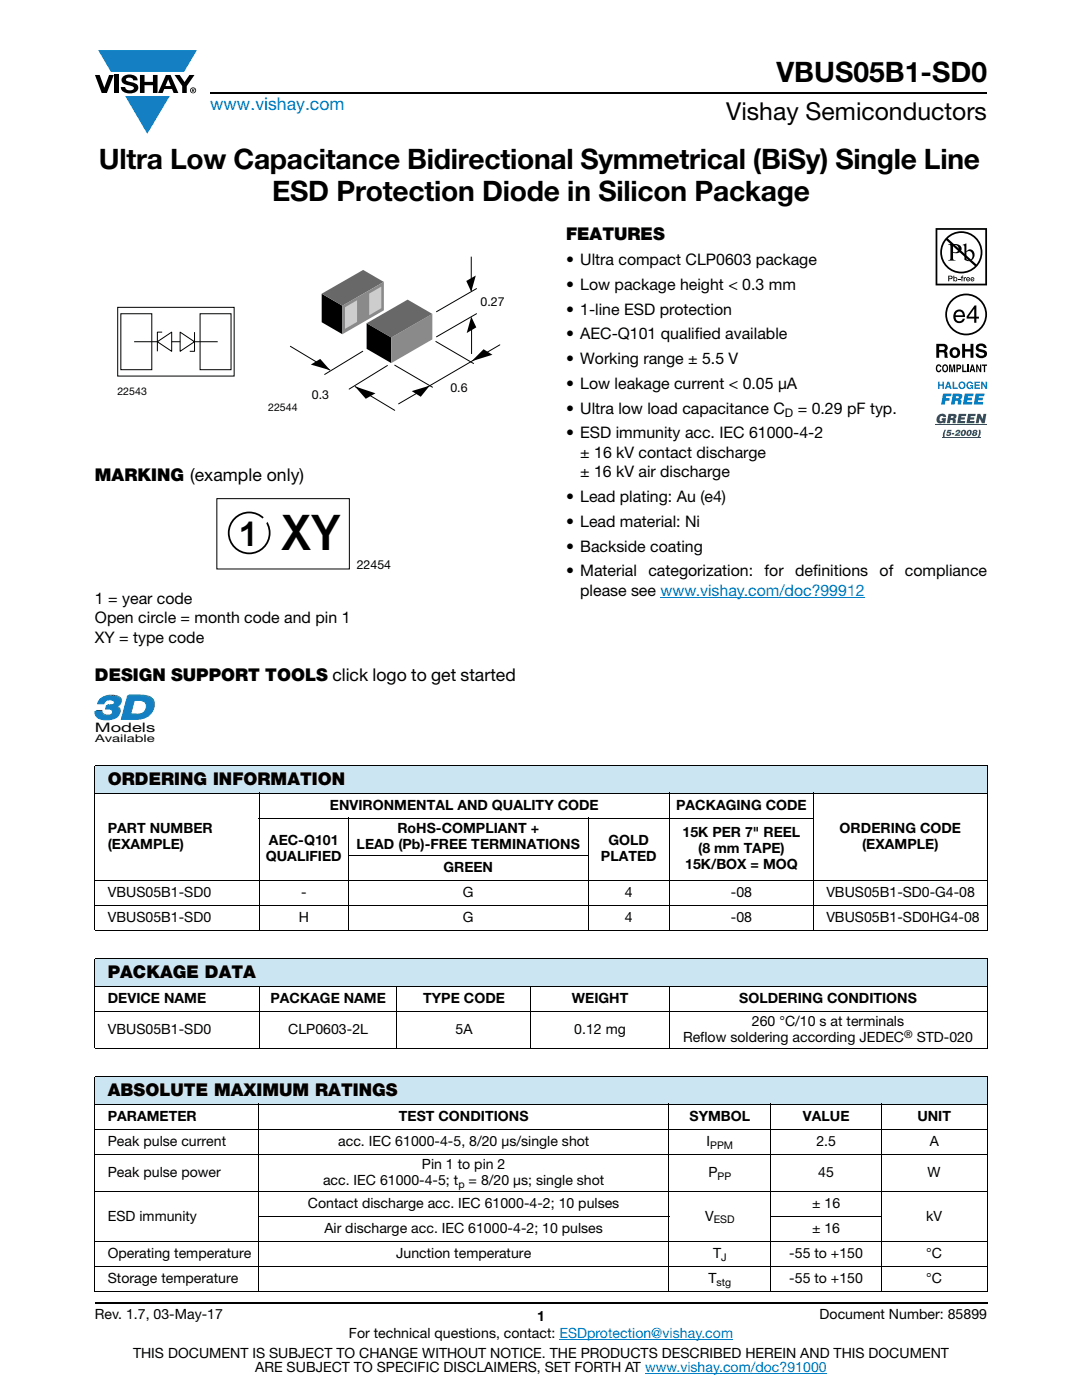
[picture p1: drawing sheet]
<svg xmlns="http://www.w3.org/2000/svg" width="216mm" height="279mm" viewBox="0 0 216 279" stroke-linecap="round" stroke-linejoin="round" font-family="sans-serif">
<g fill="#147fc3">
<path d="M19.6 10h19.7l-2.6 4.3h-1.1h-13.5z"/>
<path d="M25 19.2h8.9l-4.5 7.5z"/>
</g>
<g fill="#000">
<path d="M18.9 15h1l.9 2.5 1-2.5h.9l-1.4 3.6h-1zM22.9 15h.9v3.6h-.9zM24.6 15.3a2.1 2.1 0 0 1 2.8 .3l.1 .4h-.9a.79 .79 0 0 0-.7-.5 .79 .79 0 0 0-.8 .4l.3 .3 1 .2a1.08 1.08 0 0 1 1.2 1 1.08 1.08 0 0 1-1.1 1.2 1.73 1.73 0 0 1-2.4-1.2h.9a.96 .96 0 0 0 .8 .6 .96 .96 0 0 0 .9-.4 1.31 1.31 0 0 0-1.2-.6 1.03 1.03 0 0 1-1.1-.6 1.03 1.03 0 0 1 .2-1.1zM27.9 15h.9v1.3h1.7v-1.3h.9v3.6h-.9v-1.6h-1.7v1.6h-.9zM34.8 15h1.1l.9 1.4 1-1.4h1l-1.5 2.2v1.4h-.9v-1.4z"/>
<path d="M33.6 15.9l.5 1.3h-1.1zM33.1 15l-1.6 3.6h1l.3-.8h1.5l.3 .8h1l-1.6-3.6z"/>
<path d="M38.4 17.8h.2v.2h-.2zM38.3 17.7v.7h.1v-.3l.4 .3-.2-.3 .2-.2-.1-.2z"/>
<path d="M38.1 18a.46 .46 0 0 1 .9 0 .46 .46 0 0 1-.9 0zM37.9 18a.6 .6 0 0 0 1.2 0 .6 .6 0 0 0-1.2 0z"/>
</g>
<path d="M42 18.6h155M18.9 260h178.1" fill="none" stroke="#000" stroke-width=".36"/>
<path d="M131.8 119.2h40.8M111.6 267.3h34.7M128.7 274h36.3" fill="none" stroke="#007ec4" stroke-width=".2"/>
<path d="M53.5 51.2h47.2v31.2h-47.2z" fill="#fff"/>
<path d="M73.2 64.5l4.9 2.8v5.2l-4.9-2.9z" fill="#000"/>
<path d="M78.1 67.4l8.2-4.8v5.1l-8.2 4.8z" fill="#8a8a8a"/>
<path d="M73.1 64.5l8.2-4.7 5 2.8-8.2 4.8z" fill="#686868"/>
<path d="M64.2 58.6l4.1 2.4v5.7l-4.1-2.4z" fill="#000"/>
<path d="M64.2 58.6l8.3-4.7 4.1 2.4-8.3 4.7z" fill="#686868"/>
<path d="M68.3 61l8.3-4.8v5.7l-8.3 4.8z" fill="#8a8a8a"/>
<g fill="#ccc">
<path d="M68.8 61.3l2.5-1.4v4.3l-2.5 1.4z"/>
<path d="M73.7 58.6l2.4-1.4v4.3l-2.4 1.4z"/>
</g>
<path d="M93 56.1l1.9-1.1-.9 3.2zM62 72.8l1.9-1.2 2 2.3zM70.8 77.1l4.1 1.4-1.9 1.1zM82.2 78.1l3.6-1.1-1.8 2.2zM94 63.2l1 2.1-1.9 1.2zM94.1 72.1l2.4-2.4 1.8 1.1z" fill="#000"/>
<path d="M94 51.2v6.9M95.1 57.6l-8 4.6M57.9 69.1l8 4.8M70.8 77.1l8 4.8M72.4 70.1l-7.6 4.6M77.3 72.9l-7.6 4.8M78.7 72.9l7.7 4.4M86.9 68.1l7.7 4.5M94.1 63.7v6.9M95.1 62.6l-8 4.6M99.7 68.8l-20.2 11.8" fill="none" stroke="#000" stroke-width=".2"/>
<g fill="#fff">
<path d="M23.4 61.3h23.4v18h-23.4z"/>
<path d="M23.5 61.3h23.2v13.8h-23.2z"/>
</g>
<path d="M23.5 61.3h23.2v13.8h-23.2z" fill="none" stroke="#000" stroke-width=".2"/>
<path d="M39.9 62.6h6.2v11.2h-6.2z" fill="#fff"/>
<path d="M39.9 62.6h6.2v11.2h-6.2z" fill="none" stroke="#000" stroke-width=".2"/>
<path d="M24.1 62.6h6.2v11.2h-6.2z" fill="#fff"/>
<path d="M24.1 62.6h6.2v11.2h-6.2zM26.8 68.2h16.6" fill="none" stroke="#000" stroke-width=".2"/>
<path d="M35.9 66.3l2.9 1.9-2.9 1.9z" fill="#fff"/>
<path d="M35.9 66.3l2.9 1.9-2.9 1.9zM38.8 66.3v3.8h-.9" fill="none" stroke="#000" stroke-width=".2"/>
<path d="M31.4 68.2l2.9-1.9v3.8z" fill="#fff"/>
<path d="M31.4 68.2l2.9-1.9v3.8zM32.4 66.3h-1v3.8" fill="none" stroke="#000" stroke-width=".2"/>
<path d="M43.2 99.4h34.9v14.7h-34.9z" fill="#fff"/>
<path d="M43.3 99.5h26.4v14.1h-26.4z" fill="none" stroke="#000" stroke-width=".2"/>
<circle cx="49.7" cy="106.4" r="4.1" fill="none" stroke="#000" stroke-width=".35"/>
<g fill="#fff">
<path d="M53.9 102l.8 .8-3.2 3.3-.9-.8z"/>
<path d="M18.9 138.6h12.1v9.9h-12.1z"/>
</g>
<path d="M19.3 141.7h1.2l-.3 .3h-1.3z" fill="#0d567f"/>
<path d="M20.5 141.7l-.3 .4z" fill="#09537d"/>
<path d="M20.5 141.7l-.3 .4z" fill="#0d5781"/>
<path d="M20.5 141.8l-.3 .4z" fill="#105a84"/>
<path d="M20.5 141.9l-.3 .4z" fill="#115c88"/>
<path d="M20.5 142l-.3 .3z" fill="#145f8c"/>
<path d="M20.5 142l-.3 .4z" fill="#146190"/>
<path d="M20.5 142.1l-.2 .4z" fill="#156494"/>
<path d="M20.6 142.2l.2 .2-.3 .3-.2-.2z" fill="#176797"/>
<path d="M20.8 142.4h.1l-.3 .4-.1-.1z" fill="#156494"/>
<path d="M20.9 142.4l.1 .1-.4 .3z" fill="#146190"/>
<path d="M21 142.5h.1l-.4 .3z" fill="#145f8c"/>
<path d="M21.1 142.5h.1l-.4 .3z" fill="#115c88"/>
<path d="M21.2 142.5l.1 .1-.4 .3z" fill="#105a84"/>
<path d="M21.3 142.6h.1l-.4 .3z" fill="#0d5781"/>
<path d="M21.4 142.6h.2l-.3 .3h-.2z" fill="#09537d"/>
<path d="M21.6 142.6h.2l-.5 .3z" fill="#0e5078"/>
<path d="M21.8 142.6l.2-.1-.5 .4z" fill="#0e4e73"/>
<path d="M22 142.5h.1l-.4 .4z" fill="#0a496f"/>
<path d="M22.1 142.5l.2-.1-.5 .4z" fill="#09486a"/>
<path d="M22.3 142.4l.3-.1-.6 .5z" fill="#034466"/>
<path d="M21.5 140.5h.4l-.3 .3h-.4z" fill="#0d567f"/>
<path d="M21.3 139.7l-.4 .4z" fill="#034466"/>
<path d="M21.2 139.8l-.4 .4z" fill="#09486a"/>
<path d="M21.1 139.9l-.3 .5z" fill="#0a496f"/>
<path d="M21.1 140.1l-.4 .4z" fill="#0e4e73"/>
<path d="M21.9 140.5h.2l-.5 .3z" fill="#09537d"/>
<path d="M22.1 140.5h.2l-.3 .3h-.3z" fill="#0e5078"/>
<path d="M22.3 140.5h.2l-.5 .3z" fill="#0e4e73"/>
<path d="M22.5 140.5l.2-.1-.5 .4z" fill="#0a496f"/>
<path d="M22.7 140.4h.1l-.5 .4z" fill="#09486a"/>
<path d="M22.8 140.4l.2-.2-.5 .5z" fill="#034466"/>
<path d="M23.2 140.8l.2 .1-.4 .3h-.1z" fill="#115c88"/>
<path d="M23.4 140.9h.1l-.3 .4-.2-.1z" fill="#145f8c"/>
<path d="M23.5 140.9l.2 .1-.4 .3h-.1z" fill="#146190"/>
<path d="M23.7 141l.1 .1-.3 .3-.2-.1z" fill="#156494"/>
<path d="M23.8 141.1l.2 .2-.3 .4-.2-.3z" fill="#176797"/>
<path d="M24 141.3l.1 .1-.3 .4-.1-.1z" fill="#156494"/>
<path d="M24.1 141.4l-.3 .4z" fill="#146190"/>
<path d="M24.1 141.5l-.3 .4z" fill="#145f8c"/>
<path d="M24.1 141.6l-.3 .4z" fill="#115c88"/>
<path d="M24.1 141.7l-.3 .4z" fill="#105a84"/>
<path d="M24.1 141.8l-.3 .4z" fill="#0d5781"/>
<path d="M24.1 141.9l-.3 .4z" fill="#09537d"/>
<path d="M24.1 142l-.3 .4z" fill="#0e5078"/>
<path d="M24.1 142.1l-.3 .4z" fill="#0e4e73"/>
<path d="M24.1 142.2l-.4 .4z" fill="#0a496f"/>
<path d="M24 142.3l-.3 .5z" fill="#09486a"/>
<g fill="#034466">
<path d="M24 142.5l-.5 .5z"/>
<path d="M20.2 139.3l.6-.4-.9 .7z"/>
</g>
<path d="M20.8 138.9l.3-.2-.6 .5z" fill="#09486a"/>
<path d="M21.1 138.7h.3l-.6 .4z" fill="#0a496f"/>
<path d="M21.4 138.7l.3-.1-.3 .3-.3 .1z" fill="#0e4e73"/>
<path d="M21.7 138.6h.4l-.3 .3h-.4z" fill="#0e5078"/>
<path d="M22.1 138.6h.1l-.4 .3z" fill="#09537d"/>
<path d="M19.9 139.6a3.2 3.2 0 0 1 4.1 .1 1.07 1.07 0 0 1-1.1 1.5 1.09 1.09 0 0 1 1 .9 1.09 1.09 0 0 1-.8 1.2 4.2 4.2 0 0 1-3.6-.1l-.5-.7-.1-.5h1.3a1 1 0 0 0 1.4 .9 .7 .7 0 0 0 .9-.8 .7 .7 0 0 0-1-.6h-.4l.1-.7h.5a.81 .81 0 0 0 1-.8 1.28 1.28 0 0 0-2 .5h-1.2z" fill="#177fc3"/>
<path d="M19.9 139.6a3.2 3.2 0 0 1 4.1 .1 1.07 1.07 0 0 1-1.1 1.5 1.09 1.09 0 0 1 1 .9 1.09 1.09 0 0 1-.8 1.2 4.2 4.2 0 0 1-3.6-.1l-.5-.7-.1-.5h1.3a1 1 0 0 0 1.4 .9 .7 .7 0 0 0 .9-.8 .7 .7 0 0 0-1-.6h-.4l.1-.7h.5a.81 .81 0 0 0 1-.8 1.28 1.28 0 0 0-2 .5h-1.2z" fill="none" stroke="#177fc3" stroke-width=".2"/>
<path d="M22.2 138.6h.3l-.3 .3h-.3z" fill="#09537d"/>
<path d="M22.5 138.6h.4l-.4 .3h-.3z" fill="#0d5781"/>
<path d="M22.9 138.6l.2 .1-.3 .3-.3-.1z" fill="#105a84"/>
<path d="M23.1 138.7h.3l-.3 .4-.3-.1z" fill="#115c88"/>
<path d="M23.4 138.7l.2 .1-.3 .3h-.2z" fill="#145f8c"/>
<path d="M23.6 138.8l.2 .1-.3 .3-.2-.1z" fill="#146190"/>
<path d="M23.8 138.9l.2 .1-.3 .3-.2-.1z" fill="#156494"/>
<path d="M24 139l.3 .3-.3 .4-.3-.4z" fill="#176797"/>
<path d="M24.3 139.3v.2l-.3 .3v-.1z" fill="#156494"/>
<path d="M24.3 139.5l-.3 .4z" fill="#146190"/>
<path d="M24.4 139.6l-.3 .3z" fill="#145f8c"/>
<path d="M24.4 139.6l-.3 .4z" fill="#115c88"/>
<path d="M24.4 139.7l-.3 .4z" fill="#105a84"/>
<path d="M24.4 139.8l-.3 .4z" fill="#0d5781"/>
<path d="M24.4 139.9l-.3 .3z" fill="#09537d"/>
<path d="M24.4 139.9l-.3 .4z" fill="#0e5078"/>
<path d="M24.4 140l-.4 .4z" fill="#0e4e73"/>
<path d="M24.3 140.1l-.3 .4z" fill="#0a496f"/>
<path d="M24.3 140.2l-.3 .4z" fill="#09486a"/>
<path d="M24.3 140.3l-.5 .4z" fill="#034466"/>
<path d="M26.2 142.4h1.1l-.3 .3h-1.1z" fill="#0d567f"/>
<path d="M27.3 142.4h.1l-.4 .3z" fill="#09537d"/>
<path d="M27.4 142.4h.3l-.3 .3h-.3z" fill="#0e5078"/>
<path d="M27.7 142.4l.3-.1-.3 .3-.3 .1z" fill="#0e4e73"/>
<path d="M28 142.3h.2l-.5 .3z" fill="#0a496f"/>
<path d="M28.2 142.3l.3-.1-.6 .4z" fill="#09486a"/>
<path d="M28.5 142.2l.6-.4-.9 .7z" fill="#034466"/>
<path d="M27 139.5l-.8 2.9-.3 .3 .8-2.9z" fill="#074f76"/>
<path d="M25.4 138.8h2.7" fill="none" stroke="#0d567f" stroke-width=".31"/>
<path d="M28.1 138.6h.4l-.3 .3h-.4z" fill="#09537d"/>
<path d="M28.5 138.6h.4l-.3 .4-.4-.1z" fill="#0d5781"/>
<path d="M28.9 138.6l.4 .1-.3 .3h-.4z" fill="#105a84"/>
<path d="M29.3 138.7l.3 .1-.4 .3-.2-.1z" fill="#115c88"/>
<path d="M29.6 138.8l.2 .1-.3 .3-.3-.1z" fill="#145f8c"/>
<path d="M29.8 138.9l.2 .1-.3 .3-.2-.1z" fill="#146190"/>
<path d="M30 139l.3 .1-.3 .4-.3-.2z" fill="#156494"/>
<path d="M30.3 139.1l.4 .5-.3 .3-.4-.4z" fill="#176797"/>
<path d="M30.7 139.6l.1 .2-.3 .3-.1-.2z" fill="#156494"/>
<path d="M30.8 139.8l.1 .2-.3 .3-.1-.2z" fill="#146190"/>
<path d="M30.9 140v.1l-.3 .3v-.1z" fill="#145f8c"/>
<path d="M30.9 140.1l-.3 .5z" fill="#115c88"/>
<path d="M30.9 140.3l-.3 .5v-.2z" fill="#105a84"/>
<path d="M30.9 140.5v.2l-.3 .3v-.2z" fill="#0d5781"/>
<path d="M30.9 140.7l-.3 .5z" fill="#09537d"/>
<path d="M30.9 140.9l-.3 .6z" fill="#0e5078"/>
<path d="M30.9 141.1l-.4 .6z" fill="#0e4e73"/>
<path d="M30.8 141.4l-.4 .5z" fill="#0a496f"/>
<path d="M30.7 141.6l-.4 .6z" fill="#09486a"/>
<path d="M30.6 141.9l-.7 .7z" fill="#034466"/>
<path d="M26.7 139.8l-.8 2.9a3.2 3.2 0 0 0 3.1-.9 1.27 1.27 0 0 0 .1-1.4 1.27 1.27 0 0 0-1.4-.6zM25.4 138.9a8.4 8.4 0 0 1 4.3 .4 2.15 2.15 0 0 1 1 2 2.15 2.15 0 0 1-1.5 1.8 9.3 9.3 0 0 1-5 .5z" fill="#177fc3"/>
<path d="M25.4 138.9a8.4 8.4 0 0 1 4.3 .4 2.15 2.15 0 0 1 1 2 2.15 2.15 0 0 1-1.5 1.8 9.3 9.3 0 0 1-5 .5zM26.7 139.8a2.55 2.55 0 0 1 2.3 .4 1.76 1.76 0 0 1-.2 1.9 1.76 1.76 0 0 1-1.8 .6h-1.1z" fill="none" stroke="#177fc3" stroke-width=".2"/>
<path d="M186.7 45.5h10.3v41.8h-10.3z" fill="#fff"/>
<g fill="#000">
<path d="M191.2 55.6h.4v.2h-.4zM191.9 55.1l.3-.1-.2 .2 .2 .1v.2h-.2v.6h-.1v-.6h-.2zM192.3 55.3h.2v.2l.3-.2v.2h-.3v.6h-.2zM186.9 72.9l.4-.2 .3 .1 .2 .4-.6-.2a.66 .66 0 0 0 .1 1l.3-.3h.2a.54 .54 0 0 1-.4 .6 .54 .54 0 0 1-.6-.4zM189.4 72.7h.4l.2 1.2 .2-1.2h.4v1.6h-.3v-1.3l-.2 1.3h-.2l-.3-1.3v1.3h-.2zM192 72.7h.3v1.3h.6v.3h-.9zM192 68.6h.6v1.1h1.1v-1.1h.5v2.8h-.5v-1.2h-1.1v1.2h-.6zM193 72.7h.3v1.6h-.3zM195 68.8a1.15 1.15 0 0 1 1.9 .6h-.6v-.1a.68 .68 0 0 0-1-.1v.3l.2 .2a1.29 1.29 0 0 1 1.5 .9 1.17 1.17 0 0 1-1.2 .9 1.17 1.17 0 0 1-1.1-.9h.5l.1 .1a.67 .67 0 0 0 1.1-.1l-.3-.2-.5-.2a.82 .82 0 0 1-.9-.5 .82 .82 0 0 1 .3-.9zM194.8 72.7h.3l.5 1.1v-1.1h.2v1.6h-.3l-.5-1.1v1.1h-.2zM195.9 72.7h1.1v.3h-.4v1.3h-.3v-1.3h-.4z"/>
<path d="M189.1 47.6a3.9 3.9 0 0 1 5.3-.1 3.9 3.9 0 0 1 .4 5.3zM188.8 47.9l5.7 5.2a3.9 3.9 0 0 1-5.3 .1 3.9 3.9 0 0 1-.4-5.3zM187.6 50.4a4.2 4.2 0 0 0 8.4 0 4.2 4.2 0 0 0-8.4 0z"/>
<path d="M189.4 55.2v.3h.4v-.3zM189.2 55l.7 .1 .2 .3-.2 .3h-.5v.4h-.2z"/>
<path d="M190.2 48.9v1.4a.75 .75 0 0 0 1.1-.7 .75 .75 0 0 0-1.1-.7zM189.2 48.7a2.81 2.81 0 0 1 2.4 .4 .97 .97 0 0 1 0 1.2 .97 .97 0 0 1-1.2 .2l-.2-.1v1.1v.3l.5 .2h-1.5l.3-.1 .1-.4v-2.3v-.2z"/>
<path d="M190.4 55.7a.26 .26 0 0 0 .5 0 .26 .26 0 0 0-.5 0zM190.2 55h.2v.4a.38 .38 0 0 1 .5 .1 .38 .38 0 0 1 0 .5 .38 .38 0 0 1-.5 0l-.2 .1z"/>
<path d="M192.8 50.3v1.4l.2 .1a.72 .72 0 0 0 .8 0 .72 .72 0 0 0 .3-.8 .72 .72 0 0 0-.4-.8 .72 .72 0 0 0-.9 .1zM192.1 48.9l.7-.3v1.6a.89 .89 0 0 1 1.1-.4 .89 .89 0 0 1 .6 1.1 1.23 1.23 0 0 1-.7 1.1 1.23 1.23 0 0 1-1.4-.2v-2.7z"/>
<path d="M193 55.5v.2h.4l-.2-.3zM193 55.4h.4l.2 .4h-.6v.1h.5a.42 .42 0 0 1-.6 .1 .42 .42 0 0 1 .1-.6z"/>
<path d="M193.9 55.5l-.1 .2h.4l-.2-.3zM193.8 55.4h.5l.1 .4h-.6l.1 .1h.5a.42 .42 0 0 1-.7 .1 .42 .42 0 0 1 .1-.6z"/>
<path d="M187 45.9h9.6v10.7h-9.6zM186.7 45.5v11.5h10.3v-11.5z"/>
<path d="M187.4 69.1v.7h.9a.39 .39 0 0 0 .1-.6zM186.8 68.6h1.4a.79 .79 0 0 1 .8 .4 .79 .79 0 0 1-.1 .9l-.2 .2a.98 .98 0 0 1 .4 1.2l.1 .1h-.7l-.2-1-.9-.1v1.1h-.6z"/>
<path d="M188.4 73a.64 .64 0 0 0 .2 1h.1a.64 .64 0 0 0-.1-1zM188.2 72.8l.2-.1a.56 .56 0 0 1 .7 .4 .82 .82 0 0 1-.5 1.2h-.2a.89 .89 0 0 1-.2-1.5z"/>
<path d="M189 62.8a3.8 3.8 0 0 1 7.6 0 3.8 3.8 0 0 1-7.6 0zM188.6 62.8a4.2 4.2 0 0 0 8.4 0 4.2 4.2 0 0 0-8.4 0z"/>
<path d="M190.3 69.8a.63 .63 0 0 0-.3 .8 .63 .63 0 0 0 .8 .3 .63 .63 0 0 0 .2-.7 .63 .63 0 0 0-.7-.4zM189.5 70.4a1.09 1.09 0 0 1 2.1 0 1.09 1.09 0 0 1-2.1 0z"/>
<path d="M191.1 73v.5l.4-.1v-.3zM190.8 72.7h.6a.5 .5 0 0 1 .4 .5 .5 .5 0 0 1-.4 .5h-.3v.6h-.3z"/>
<path d="M190.9 62.4l-.2 .5h1.4a.7 .7 0 0 0-.4-.7 .7 .7 0 0 0-.8 .2zM190.7 62a1.18 1.18 0 0 1 1.4-.1 1.18 1.18 0 0 1 .5 1.4h-1.9a.73 .73 0 0 0 .5 .8 .73 .73 0 0 0 .9-.5h.4a1.21 1.21 0 0 1-1.6 .8 1.21 1.21 0 0 1-.6-1.7z"/>
<path d="M194.4 61.6l-1.1 1.6h1.1zM194.5 61h.3v2.2h.5v.4h-.5v.8h-.4v-.8h-1.5v-.4z"/>
<path d="M194 73.1l-.1 .6h.3zM193.9 72.7h.3l.4 1.6h-.3v-.3h-.5l-.1 .3h-.3z"/>
</g>
<path d="M186.7 84.7h10.3" fill="none" stroke="#1f9047" stroke-width=".2"/>
<g fill="#1f9047">
<path d="M187.2 82.9a.91 .91 0 0 1 .9-.3 .91 .91 0 0 1 .7 .6h-.6l-.3-.2a.56 .56 0 0 0-.4 .5 .56 .56 0 0 0 .3 .6l.3-.3h-.2v-.4h.9l-.2 1.1h-.4v-.2a.82 .82 0 0 1-1.1 0 .82 .82 0 0 1-.1-1.1z"/>
<path d="M191.3 82.6h1.5v.4h-1v.3h.8l-.1 .4h-.8v.3h.9l-.1 .5h-1.5z"/>
<path d="M193.2 82.6h1.5l-.1 .4h-.9v.3h.7v.4h-.8l-.1 .3h1l-.1 .5h-1.6z"/>
<path d="M195 82.6h.6l.5 1 .1-1h.6l-.3 1.9h-.6l-.5-1.1-.1 1.1h-.6z"/>
<path d="M188.5 85.8h.3l-.3 .7v.8h-.3v-.8z"/>
<path d="M189.1 85.8h.8l-.1 .3h-.5l-.1 .2 .5-.1a.52 .52 0 0 1-.2 .8 .52 .52 0 0 1-.7-.3l.5 .1 .2-.2-.2-.2-.4 .1z"/>
<path d="M190 86.4h.4v.3h-.5z"/>
<path d="M190.8 86a.5 .5 0 0 1 .5-.2 .5 .5 0 0 1 .4 .4l-.7 .5h.6l-.1 .3h-1l.8-.8-.1-.2-.2 .3h-.4z"/>
<path d="M189.8 83l-.1 .4h.5l.1-.2-.1-.1zM189.3 82.6l1.5 .1a.54 .54 0 0 1-.3 .9l.2 .2v.7h-.6v-.6l-.3-.1h-.1l-.2 .7h-.6z"/>
<path d="M192.2 86.1l-.2 .5 .2 .2 .2-.5-.1-.3zM191.9 85.9a.51 .51 0 0 1 .8 .1 .66 .66 0 0 1-.2 .8 .66 .66 0 0 1-.8 0v-.4z"/>
<path d="M193.3 86.1l-.1 .5 .1 .2 .3-.5-.2-.3zM193.1 85.9a.51 .51 0 0 1 .8 .1 .66 .66 0 0 1-.2 .8 .66 .66 0 0 1-.8 0l-.1-.4z"/>
</g>
<path d="M188 87.2h7.7" fill="none" stroke="#1f9047" stroke-width=".2"/>
<g fill="#1f9047">
<path d="M195.3 85.8h.3l.1 .7a.72 .72 0 0 1-.7 .8l.3-.8z"/>
<path d="M194.5 86l-.1 .2h.2l.1-.2zM194.4 86.5v.2h.2v-.2zM194.2 85.9a.52 .52 0 0 1 .8 .2l-.2 .3 .2 .2a.55 .55 0 0 1-.5 .4 .55 .55 0 0 1-.6-.4l.3-.2-.1-.3z"/>
</g>
<g fill="#0160ae">
<path d="M187.2 76.2h.3v.5h.5v-.5h.3v1.4h-.3v-.6h-.5v.6h-.3z"/>
<path d="M190.1 76.2h.3v1.2h.7v.2h-1z"/>
<path d="M193 76.4a.68 .68 0 0 1 1.2 .2l-.9-.2a.55 .55 0 0 0-.2 .6 .55 .55 0 0 0 .4 .4l.4-.3h-.3v-.3h.6v.8h-.2l-.1-.2a.71 .71 0 0 1-1 0 .71 .71 0 0 1 .1-1z"/>
<path d="M194.5 76.2h1v.2h-.8v.3h.8v.3h-.8v.4h.8v.2h-1z"/>
<path d="M195.8 76.2h.3l.6 1v-1h.3v1.4h-.3l-.6-1v1h-.3z"/>
<path d="M188.2 78.6h1.7l-.1 .5h-1l-.1 .4h.8l-.1 .5h-.8l-.1 .7h-.7z"/>
<path d="M192.5 78.6h1.8l-.1 .5h-1.1v.3h.9l-.1 .5h-.9l-.1 .3h1.1l-.1 .5h-1.8z"/>
<path d="M194.7 78.6h1.7v.5h-1.1v.3h.8v.5h-.9l-.1 .3h1.1l-.1 .5h-1.8z"/>
<path d="M189.2 76.5l-.2 .6h.4zM189 76.2h.4l.5 1.4h-.3l-.1-.3h-.6l-.1 .3h-.3z"/>
<path d="M191.5 76.9a.47 .47 0 0 0 .9 0 .47 .47 0 0 0-.9 0zM191.2 76.9a.75 .75 0 0 1 1.5 0 .75 .75 0 0 1-1.5 0z"/>
<path d="M190.8 79.1l-.1 .4 .6-.1-.1-.3zM190.1 78.6l1.8 .1a.63 .63 0 0 1-.3 1l.2 .3v.7h-.7v-.6l-.3-.1h-.2l-.1 .7h-.7z"/>
</g>
<g fill="#cce5f3">
<path d="M18.9 152.8h178.1v5.5h-178.1z"/>
<path d="M18.9 191.3h178.1v5.5h-178.1z"/>
<path d="M18.9 214.9h178.1v5.5h-178.1z"/>
</g>
<g fill="none" stroke="#000" stroke-width=".2">
<path d="M18.9 152.8h178.1M18.9 158.3h178.1M18.9 152.9v32.7M51.7 158.2v27.6M133.6 158.2v27.6M162.3 158.2v27.6M197 152.9v32.7M18.9 175.7h178.1M51.6 163.3h110.8M69.4 170.7h48.1M69.5 163.2v22.6M117.4 163.2v22.6"/>
<path d="M18.9 180.7h178.1M18.9 185.7h178.1M18.9 191.3h178.1M18.9 196.8h178.1M18.9 191.4v17.7M51.7 196.7v12.6M79.2 196.7v12.6M105.9 196.7v12.6M133.5 196.7v12.6M197 191.4v17.7M18.9 201.8h178.1M18.9 209.2h178.1"/>
<path d="M18.9 214.9h178.1M18.9 215v42.7M197 215v42.7M18.9 220.4h178.1M18.9 225.4h178.1M18.9 230.4h178.1M18.9 237.8h178.1M51.6 220.3v37.6M133.5 220.3v37.6M153.8 220.3v37.6M175.9 220.3v37.6M18.9 247.8h178.1"/>
<path d="M18.9 252.8h178.1M18.9 257.8h178.1M51.5 242.8h82M153.8 242.8h22.2"/>
</g>
<text font-size="9.8" x="56.2" y="109.8">XY</text>
<text font-size="6.8" x="47.6" y="108.9">1</text>
<g font-size="5.6">
<text x="154.9" y="16.4">VBUS05B1-SD0</text>
<text x="19.7" y="33.8">Ultra Low Capacitance Bidirectional Symmetrical (BiSy) Single Line</text>
<text x="54.3" y="40.1">ESD Protection Diode in Silicon Package</text>
</g>
<text font-size="4.9" x="144.9" y="24">Vishay Semiconductors</text>
<text font-size="3.5" fill="#007ec4" x="42" y="21.9">www.vishay.com</text>
<g font-size="3.5">
<text x="112.9" y="47.9">FEATURES</text>
<text x="18.9" y="96.1">MARKING (example only)</text>
<text x="18.9" y="136">DESIGN SUPPORT TOOLS click logo to get started</text>
<text x="21.5" y="156.7">ORDERING INFORMATION</text>
<text x="21.5" y="195.3">PACKAGE DATA</text>
<text x="21.5" y="218.8">ABSOLUTE MAXIMUM RATINGS</text>
</g>
<g font-size="3.2">
<text x="112.9" y="52.9">• Ultra compact CLP0603 package</text>
<text x="112.9" y="57.9">• Low package height &lt; 0.3 mm</text>
<text x="112.9" y="62.8">• 1-line ESD protection</text>
<text x="112.9" y="67.8">• AEC-Q101 qualified available</text>
<text x="112.9" y="72.7">• Working range ± 5.5 V</text>
<text x="112.9" y="77.6">• Low leakage current &lt; 0.05 μA</text>
<text x="112.9" y="82.6">• Ultra low load capacitance C</text>
<text x="159.2" y="82.6">= 0.29 pF typ.</text>
<text x="112.9" y="87.5">• ESD immunity acc. IEC 61000-4-2</text>
<text x="115.8" y="91.4">± 16 kV contact discharge</text>
<text x="115.8" y="95.3">± 16 kV air discharge</text>
<text x="112.9" y="100.2">• Lead plating: Au (e4)</text>
<text x="112.9" y="105.1">• Lead material: Ni</text>
<text x="112.9" y="110.1">• Backside coating</text>
<text x="112.9" y="115">• Material</text>
<text x="115.8" y="118.9">please see www.vishay.com/doc?99912</text>
<text x="129.4" y="115">categorization:</text>
<text x="152.6" y="115">for</text>
<text x="158.7" y="115">definitions</text>
<text x="175.5" y="115">of</text>
<text x="180.6" y="115">compliance</text>
<text x="18.9" y="120.5">1 = year code</text>
<text x="18.9" y="124.4">Open circle = month code and pin 1</text>
<text x="18.9" y="128.3">XY = type code</text>
</g>
<g font-size="2.8">
<text x="65.8" y="161.6">ENVIRONMENTAL AND QUALITY CODE</text>
<text x="134.9" y="161.6">PACKAGING CODE</text>
<text x="21.5" y="166.2">PART NUMBER</text>
<text x="79.3" y="166.2">RoHS-COMPLIANT +</text>
<text x="136.2" y="167.1">15K PER 7&quot; REEL</text>
<text x="167.5" y="166.2">ORDERING CODE</text>
<text x="21.5" y="169.4">(EXAMPLE)</text>
<text x="53" y="171.9">QUALIFIED</text>
<text x="53.7" y="168.7">AEC-Q101</text>
<text x="71.2" y="169.4">LEAD (Pb)-FREE TERMINATIONS</text>
<text x="88.5" y="174">GREEN</text>
<text x="119.9" y="171.9">PLATED</text>
<text x="121.4" y="168.7">GOLD</text>
<text x="136.7" y="173.5">15K/BOX = MOQ</text>
<text x="139.3" y="170.3">(8 mm TAPE)</text>
<text x="172" y="169.4">(EXAMPLE)</text>
<text x="21.5" y="179">VBUS05B1-SD0</text>
<text x="60.1" y="179">-</text>
<text x="92.4" y="179">G</text>
<text x="124.7" y="179">4</text>
<text x="145.8" y="179">-08</text>
<text x="164.9" y="179">VBUS05B1-SD0-G4-08</text>
<text x="21.5" y="184">VBUS05B1-SD0</text>
<text x="59.6" y="184">H</text>
<text x="92.4" y="184">G</text>
<text x="124.7" y="184">4</text>
<text x="145.8" y="184">-08</text>
<text x="164.9" y="184">VBUS05B1-SD0HG4-08</text>
<text x="21.5" y="200.2">DEVICE NAME</text>
<text x="54" y="200.2">PACKAGE NAME</text>
<text x="84.5" y="200.2">TYPE CODE</text>
<text x="114.1" y="200.2">WEIGHT</text>
<text x="147.5" y="200.2">SOLDERING CONDITIONS</text>
<text x="21.5" y="206.4">VBUS05B1-SD0</text>
<text x="57.5" y="206.4">CLP0603-2L</text>
<text x="90.9" y="206.4">5A</text>
<text x="114.6" y="206.4">0.12 mg</text>
<text x="136.3" y="207.9">Reflow soldering according JEDEC</text>
<text x="150" y="204.8">260 °C/10 s at terminals</text>
<text x="182.9" y="207.9">STD-020</text>
<text x="21.5" y="223.7">PARAMETER</text>
<text x="79.6" y="223.7">TEST CONDITIONS</text>
<text x="137.6" y="223.7">SYMBOL</text>
<text x="160.2" y="223.7">VALUE</text>
<text x="183.1" y="223.7">UNIT</text>
<text x="21.5" y="228.7">Peak pulse current</text>
<text x="67.5" y="228.7">acc. IEC 61000-4-5, 8/20 μs/single shot</text>
<text x="84.2" y="233.3">Pin 1 to pin 2</text>
<text x="141" y="228.7">I</text>
<text x="162.9" y="228.7">2.5</text>
<text x="185.5" y="228.7">A</text>
<text x="21.5" y="234.9">Peak pulse power</text>
<text x="64.5" y="236.5">acc. IEC 61000-4-5; t</text>
<text x="93.5" y="236.5">= 8/20 μs; single shot</text>
<text x="141.4" y="234.9">P</text>
<text x="163.3" y="234.9">45</text>
<text x="185.1" y="234.9">W</text>
<text x="21.5" y="243.6">ESD immunity</text>
<text x="61.4" y="241.1">Contact discharge acc. IEC 61000-4-2; 10 pulses</text>
<text x="140.7" y="243.6">V</text>
<text x="162.1" y="241.1">± 16</text>
<text x="184.8" y="243.6">kV</text>
<text x="21.5" y="251.1">Operating temperature</text>
<text x="64.7" y="246.1">Air discharge acc. IEC 61000-4-2; 10 pulses</text>
<text x="79" y="251.1">Junction temperature</text>
<text x="142.3" y="251.1">T</text>
<text x="157.5" y="251.1">-55 to +150</text>
<text x="162" y="246.1">± 16</text>
<text x="184.8" y="251.1">°C</text>
<text x="21.5" y="256.1">Storage temperature</text>
<text x="141.4" y="256.1">T</text>
<text x="157.5" y="256.1">-55 to +150</text>
<text x="184.8" y="256.1">°C</text>
<text x="18.9" y="263.3">Rev. 1.7, 03-May-17</text>
<text x="107.2" y="263.6">1</text>
<text x="163.6" y="263.3">Document Number: 85899</text>
<text x="69.6" y="267.1">For technical questions, contact: ESDprotection@vishay.com</text>
<text x="26.5" y="271">THIS DOCUMENT IS SUBJECT TO CHANGE WITHOUT NOTICE. THE PRODUCTS DESCRIBED HEREIN AND THIS DOCUMENT</text>
<text x="50.9" y="273.8">ARE SUBJECT TO SPECIFIC DISCLAIMERS, SET FORTH AT www.vishay.com/doc?91000</text>
</g>
<text font-size="2.6" fill="#050504" x="18.9" y="146">Models</text>
<g font-size="2.5">
<text x="95.9" y="61.1">0.27</text>
<text x="62.2" y="79.7">0.3</text>
<text x="89.9" y="78.2">0.6</text>
<text x="71.2" y="113.6">22454</text>
</g>
<text font-size="2.4" x="156.6" y="83.1">D</text>
<g font-size="2.1">
<text x="23.4" y="78.9">22543</text>
<text x="53.5" y="81.9">22544</text>
<text x="180.4" y="207.1">®</text>
<text x="141.7" y="229.2">PPM</text>
<text x="91.5" y="237">p</text>
<text x="143.2" y="235.4">PP</text>
<text x="142.4" y="244.1">ESD</text>
<text x="143.9" y="251.6">J</text>
<text x="143" y="256.6">stg</text>
</g>
<text font-size="2.1" fill="#050504" x="19" y="148.1">Available</text>
</svg>
